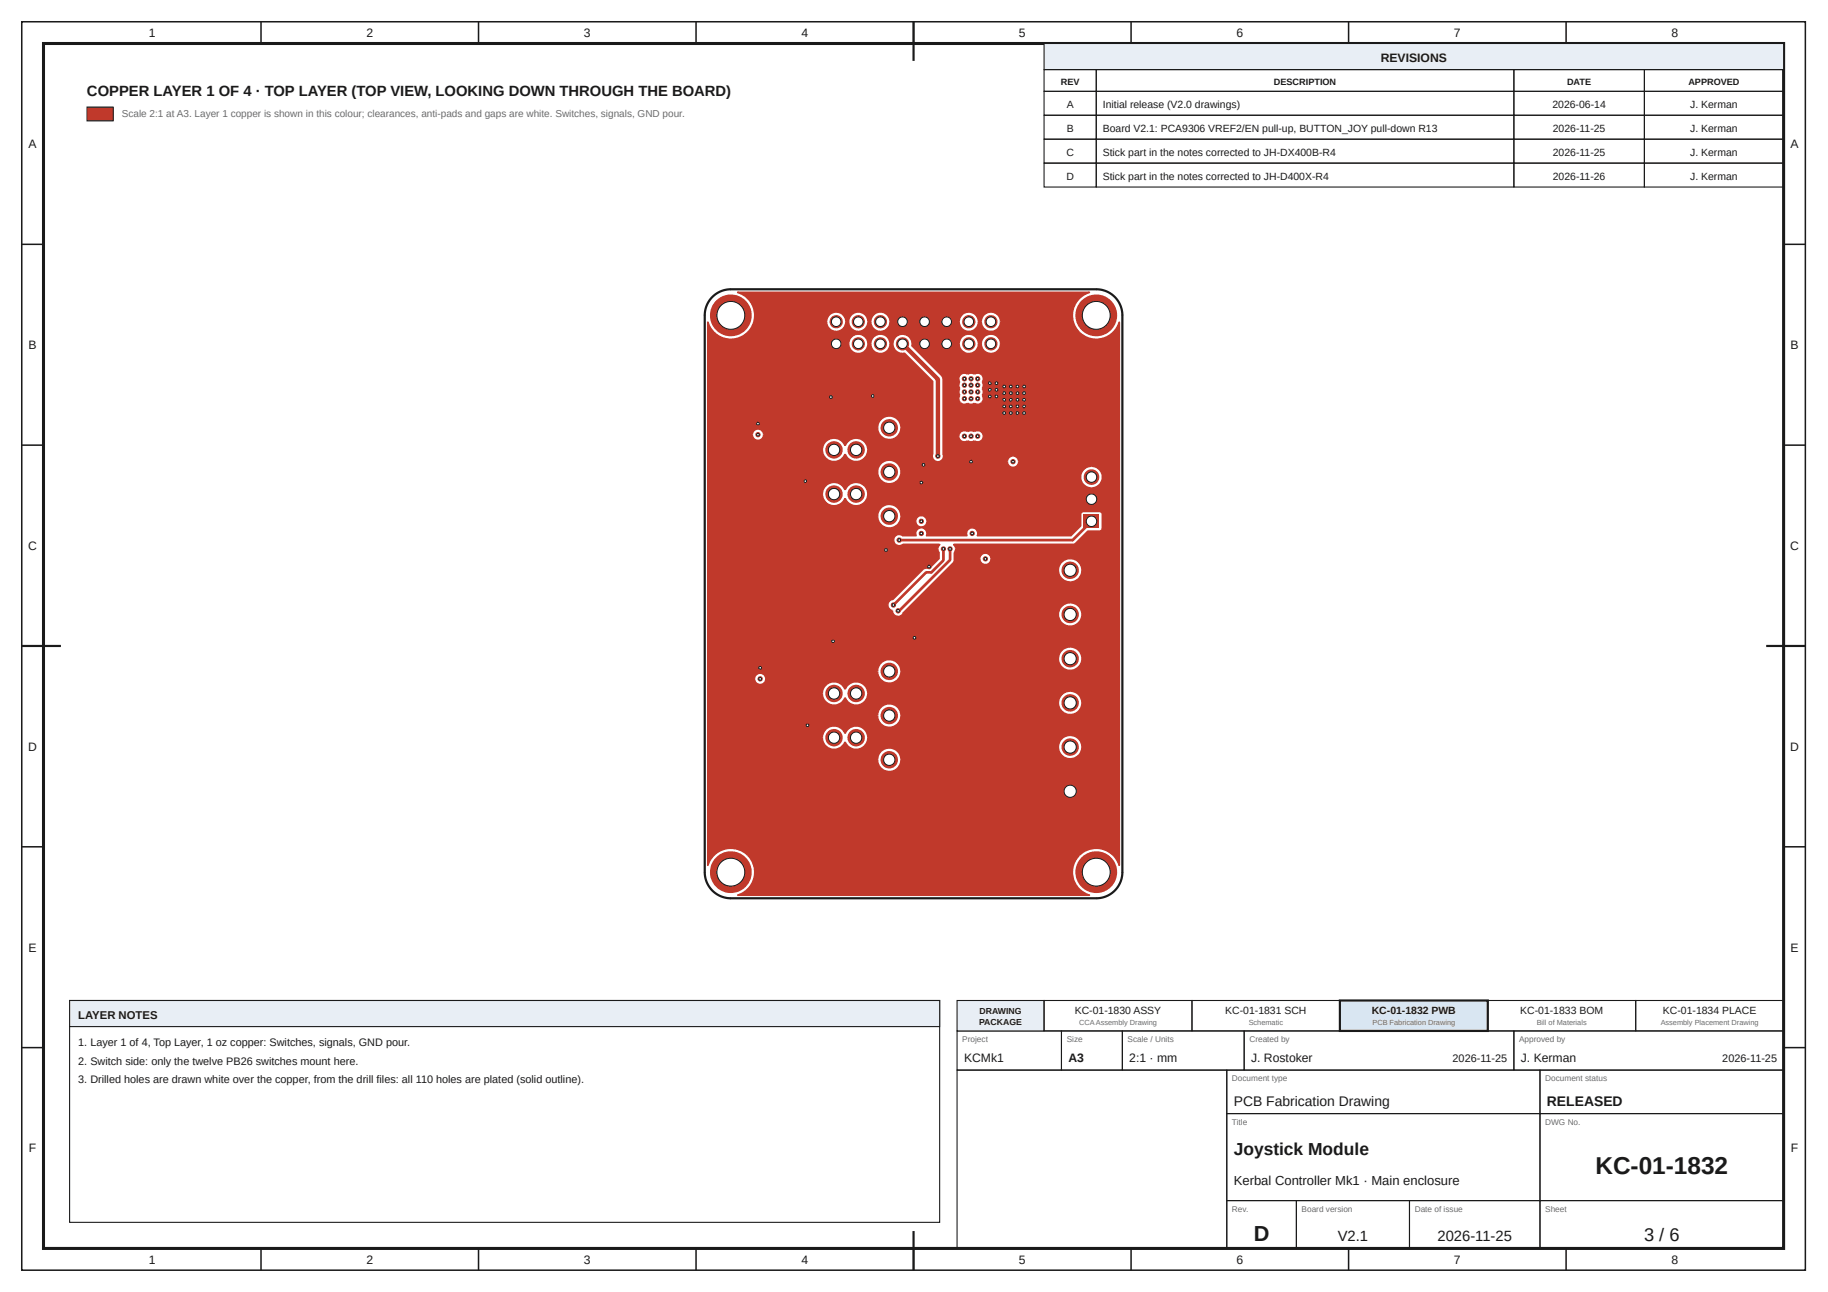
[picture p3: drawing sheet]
<svg xmlns="http://www.w3.org/2000/svg" width="420mm" height="297mm" viewBox="0 0 420 297" stroke-linecap="round" stroke-linejoin="round" font-family="sans-serif">
<g fill="none" stroke="#1a1a1a" stroke-width=".35">
<path d="M5 5h410v287h-410zM60 5v5M110 5v5M160 5v5M210 5v5M260 5v5M310 5v5M360 5v5M5 56.2h5M410 56.2h5M5 102.3h5M410 102.3h5"/>
<path d="M5 148.5h5M410 148.5h5M5 194.7h5M410 194.7h5M5 240.8h5M410 240.8h5M60 287v5M110 287v5M160 287v5M210 287v5M260 287v5M310 287v5"/>
<path d="M360 287v5"/>
</g>
<path d="M10 10h400v277h-400z" fill="none" stroke="#1a1a1a" stroke-width=".7" stroke-linecap="butt"/>
<path d="M210 5v9M5 148.5h9M406 148.5h9M210 283v9" fill="none" stroke="#1a1a1a" stroke-width=".5"/>
<path d="M240 10h170v6h-170z" fill="#e8eef5"/>
<g fill="none" stroke="#1a1a1a" stroke-width=".25">
<path d="M240 10h170v6h-170zM240 16h12v5h-12zM252 16h96v5h-96zM348 16h30v5h-30zM378 16h32v5h-32zM240 21h12v5.5h-12zM240 26.5h12v5.5h-12zM240 32h12v5.5h-12zM240 37.5h12v5.5h-12zM252 21h96v5.5h-96zM252 26.5h96v5.5h-96zM252 32h96v5.5h-96z"/>
<path d="M252 37.5h96v5.5h-96zM348 21h30v5.5h-30zM348 26.5h30v5.5h-30zM348 32h30v5.5h-30zM348 37.5h30v5.5h-30zM378 21h32v5.5h-32zM378 26.5h32v5.5h-32zM378 32h32v5.5h-32zM378 37.5h32v5.5h-32zM220 237h24v9h-24zM244 237h14v9h-14zM258 237h28v9h-28z"/>
<path d="M286 237h62v9h-62zM348 237h62v9h-62zM220 246h62v41h-62zM282 246h72v10h-72zM282 256h72v20h-72zM354 246h56v10h-56zM354 256h56v20h-56zM282 276h16v11h-16zM298 276h26v11h-26zM324 276h30v11h-30zM354 276h56v11h-56z"/>
</g>
<path d="M220 230h20v7h-20z" fill="#e8eef5"/>
<path d="M220 230h20v7h-20zM240 230h34v7h-34zM274 230h34v7h-34z" fill="none" stroke="#1a1a1a" stroke-width=".25"/>
<path d="M308 230h34v7h-34z" fill="#d9e6f2"/>
<path d="M308 230h34v7h-34z" fill="none" stroke="#1a1a1a" stroke-width=".5"/>
<path d="M342 230h34v7h-34zM376 230h34v7h-34z" fill="none" stroke="#1a1a1a" stroke-width=".25"/>
<path d="M20 24.6h6v3.2h-6z" fill="#c0392b"/>
<path d="M20 24.6h6v3.2h-6z" fill="none" stroke="#1a1a1a" stroke-width=".23"/>
<path d="M162.7 74.1a5.5 5.5 0 0 0 5.4 3.9 5.5 5.5 0 0 0 5.2-4h16.7v.4a2.24 2.24 0 0 0 2.4 1.8 2.24 2.24 0 0 0 2.1-2.2h.6v.4a2.24 2.24 0 0 0 2.4 1.8 2.24 2.24 0 0 0 2-2.2h.6l.1 .4a2.24 2.24 0 0 0 2.4 1.8 2.24 2.24 0 0 0 2-2.2h15.9v.4a2.24 2.24 0 0 0 2.4 1.8 2.24 2.24 0 0 0 2-2.2h.6l.1 .4a2.24 2.24 0 0 0 3.5 1.3 2.24 2.24 0 0 0-.3-3.7 2.24 2.24 0 0 0-3.3 2h-.6v-.5a2.24 2.24 0 0 0-2.4-1.8 2.24 2.24 0 0 0-2 2.3h-15.9v-.5a2.24 2.24 0 0 0-2.4-1.8 2.24 2.24 0 0 0-2.1 2.3h-.6v-.5a2.24 2.24 0 0 0-2.4-1.8 2.24 2.24 0 0 0-2 2.3h-.6l-.1-.5a2.24 2.24 0 0 0-2.4-1.8 2.24 2.24 0 0 0-2 2.3h-16.7l.1-.3a5.5 5.5 0 0 0-3.8-6.5h80.8l-.6 .2a5.5 5.5 0 0 0-1.5 9.2 5.5 5.5 0 0 0 9-2.5v124.8l-.2-.6a5.5 5.5 0 0 0-9.2-1.5 5.5 5.5 0 0 0 2.5 9h-80.8l.6-.2a5.5 5.5 0 0 0 1.5-9.2 5.5 5.5 0 0 0-9 2.5v-24.2h39a2.72 2.72 0 0 0 3.9 2.4 2.72 2.72 0 0 0 .4-4.6 2.72 2.72 0 0 0-4.3 1.7v.5h-39v-5.1h26.3a2.72 2.72 0 0 0 2.2 2.7 2.72 2.72 0 0 0 3.1-1.8 2.71 2.71 0 0 0 4.4 1h44.6v.5a2.72 2.72 0 0 0 4.1 2.1 2.72 2.72 0 0 0 0-4.7 2.72 2.72 0 0 0-4.1 2.1h-44.6l.3-.3a2.72 2.72 0 0 0-.9-4 2.72 2.72 0 0 0-3.8 1.4 2.72 2.72 0 0 0-3.1-1.7 2.72 2.72 0 0 0-2.2 2.7h-26.3v-5.1h39v.4a2.72 2.72 0 0 0 4.3 1.8 2.72 2.72 0 0 0-.4-4.6 2.72 2.72 0 0 0-3.9 2.4h-39v-5.1h26.3v.5a2.72 2.72 0 0 0 2.4 2.2 2.72 2.72 0 0 0 2.9-1.7 2.71 2.71 0 0 0 4.4 1h44.6v.4a2.72 2.72 0 0 0 4.1 2.1 2.72 2.72 0 0 0 0-4.6 2.72 2.72 0 0 0-4.1 2.1h-44.6l.3-.3a2.72 2.72 0 0 0-.9-4.1 2.72 2.72 0 0 0-3.8 1.5 2.72 2.72 0 0 0-3.1-1.8 2.72 2.72 0 0 0-2.2 2.7h-26.3v-3.3h10.7l.1 .3a1.33 1.33 0 0 0 2.1 .7 1.33 1.33 0 0 0-.3-2.2 1.33 1.33 0 0 0-1.9 1.2h-10.7v-1.8h39v.5a2.72 2.72 0 0 0 4.3 1.7 2.72 2.72 0 0 0-.4-4.6 2.72 2.72 0 0 0-3.9 2.4h-39v-3.1h80.6v.4a2.72 2.72 0 0 0 4.1 2.1 2.72 2.72 0 0 0 0-4.6 2.72 2.72 0 0 0-4.1 2.1h-80.6v-12.2h41.3l.3 .9 .8 .5 .1 .3a1.32 1.32 0 0 0 1.1 1 1.32 1.32 0 0 0 1.3-.7h35.7v.5a2.72 2.72 0 0 0 4.1 2.1 2.72 2.72 0 0 0 0-4.7 2.72 2.72 0 0 0-4.1 2.1h-35.7l10.1-10.1h25.6a2.72 2.72 0 0 0 3.7 2.7 2.72 2.72 0 0 0 .8-4.5 2.72 2.72 0 0 0-4.4 1.3l-.1 .5h-25.6l1.6-1.7 .1-.7h5.8a1.33 1.33 0 0 0 1.9 1.2 1.33 1.33 0 0 0 .3-2.3 1.33 1.33 0 0 0-2.2 .8v.3h-5.8v-1.5l.3-.9-.5-.9 27.6-.1 .5-.2 2.8-2.8h2.6l.6-.3 .1-.4v-3.4l-.3-.3-.4-.2h-3.6l-.4 .2-.3 .6v2.6l-2.2 2.2h-21.5l.1-.3a1.33 1.33 0 0 0-1.5-1.5 1.33 1.33 0 0 0-1.1 1.8h-9.2l.1-.3a1.33 1.33 0 0 0-1.5-1.5 1.33 1.33 0 0 0-1 1.8h-3.1l-.2-.1a1.33 1.33 0 0 0-1.9 1.3 1.33 1.33 0 0 0 2.1 .9h8.5l-.5 .9 .3 .9v1.4l-2.1 2.2h-1.1l-.4 .3-7 6.9-.8 .4-.4 .8h-41.3v-20.3h39v.4a2.71 2.71 0 0 0 2.3 2.2 2.71 2.71 0 0 0 2.9-1.5h3.6v.4a1.33 1.33 0 0 0 2.1 .7 1.33 1.33 0 0 0-.2-2.3 1.33 1.33 0 0 0-1.9 1.2h-3.6l.1-.3a2.72 2.72 0 0 0-2.1-3.5 2.72 2.72 0 0 0-3.2 2.7h-39v-5.1h26.3v.4a2.72 2.72 0 0 0 2.4 2.3 2.72 2.72 0 0 0 2.9-1.8 2.72 2.72 0 0 0 4.1 1.3 2.72 2.72 0 0 0 0-4.4 2.72 2.72 0 0 0-4.1 1.2 2.72 2.72 0 0 0-3.1-1.7 2.72 2.72 0 0 0-2.2 2.7h-26.3v-5.1h39v.4a2.71 2.71 0 0 0 2.3 2.3 2.71 2.71 0 0 0 2.9-1.5h41.5v.4a2.52 2.52 0 0 0 4 1.6 2.52 2.52 0 0 0-.4-4.3 2.52 2.52 0 0 0-3.6 2.3h-41.5l.1-.3a2.72 2.72 0 0 0-2.1-3.6 2.72 2.72 0 0 0-3.2 2.7h-39v-5.1h26.3v.5a2.72 2.72 0 0 0 2.4 2.2 2.72 2.72 0 0 0 2.9-1.7 2.72 2.72 0 0 0 4.1 1.2 2.72 2.72 0 0 0 0-4.4 2.72 2.72 0 0 0-4.1 1.3 2.72 2.72 0 0 0-3.1-1.8 2.72 2.72 0 0 0-2.2 2.7h-26.3v-3.5h10.2v.3a1.33 1.33 0 0 0 2.2 .8 1.33 1.33 0 0 0-.3-2.3 1.33 1.33 0 0 0-1.9 1.2h-10.2v-1.6h39v.5a2.72 2.72 0 0 0 4.3 1.7 2.72 2.72 0 0 0-.4-4.6 2.72 2.72 0 0 0-3.9 2.4h-39v-19.3h32.4v.5a2.24 2.24 0 0 0 2.4 1.8 2.24 2.24 0 0 0 2-2.3h.6l.1 .5a2.24 2.24 0 0 0 2.4 1.8 2.24 2.24 0 0 0 2-2.4h.6v.4a2.24 2.24 0 0 0 2.7 1.9l6.5 6.5v16.6a1.32 1.32 0 0 0 .2 1.4 1.32 1.32 0 0 0 1.4 .4h15.5l.1 .3a1.33 1.33 0 0 0 2.1 .8 1.33 1.33 0 0 0-.3-2.3 1.33 1.33 0 0 0-1.9 1.2h-15.5l.7-.5 .2-.6-.1-4.7h3.6a1.33 1.33 0 0 0 2.1 1.1l.6 .2 .9-.2 .3 .1a1.33 1.33 0 0 0 1.8-1.4 1.33 1.33 0 0 0-2.1-.9l-.6-.2-.9 .2-.3-.2a1.33 1.33 0 0 0-1.8 1.3h-3.6v-10.2h3.6v.3a.74 .74 0 0 1 0 1 1.33 1.33 0 0 0 .6 1.4 1.33 1.33 0 0 0 1.5-.1l.6 .3 .9-.3 .2 .2a1.33 1.33 0 0 0 1.6-.4 1.33 1.33 0 0 0 0-1.6l.2-1.1a.77 .77 0 0 1 .1-1.1l-.3-.9 .2-.3a1.33 1.33 0 0 0-.5-1.5 1.33 1.33 0 0 0-1.5 0l-.6-.2-.9 .2-.3-.2a1.33 1.33 0 0 0-1.5 .4 1.33 1.33 0 0 0-.1 1.6l-.2 .6 .2 .9-.2 .8h-3.6v-2.9l-.2-.7-6.9-7v-.5h10.8a2.24 2.24 0 0 0 2.2 2.3 2.24 2.24 0 0 0 2.2-2.3h.6l.1 .5a2.24 2.24 0 0 0 3.5 1.3 2.24 2.24 0 0 0-.3-3.8 2.24 2.24 0 0 0-3.3 2h-.6v-.4a2.24 2.24 0 0 0-2.4-1.8 2.24 2.24 0 0 0-2 2.2h-10.8v-.3a2.24 2.24 0 0 0-2.4-1.9 2.24 2.24 0 0 0-2.1 2.1h-.6v-.3a2.24 2.24 0 0 0-2.4-1.8 2.24 2.24 0 0 0-2.1 2.2h-.6v-.4a2.24 2.24 0 0 0-2.4-1.8 2.24 2.24 0 0 0-2 2.2h-32.4z" fill="#c0392b"/>
<g fill="none" stroke="#c0392b" stroke-width=".41">
<path d="M162.7 74.1a5.5 5.5 0 0 0 9.2 2.3 5.5 5.5 0 0 0-2.3-9.2h80.8a5.5 5.5 0 0 0-2.3 9.2 5.5 5.5 0 0 0 9.2-2.3v124.8a5.5 5.5 0 0 0-9.2-2.3 5.5 5.5 0 0 0 2.3 9.2h-80.8a5.5 5.5 0 0 0 2.3-9.2 5.5 5.5 0 0 0-9.2 2.3zM205.9 77.5a2.24 2.24 0 0 1 2.6-.4 2.24 2.24 0 0 1 1.2 2.4l6.8 6.8 .3 .6v17.4a1.33 1.33 0 0 1-1.2 1.9 1.33 1.33 0 0 1-1.2-1.9v-16.6l-6.5-6.5a2.24 2.24 0 0 1-2.4-1.1 2.24 2.24 0 0 1 .4-2.6zM220.7 99.4a1.33 1.33 0 0 1 1.8-.2 1.33 1.33 0 0 1 1.5 0 1.33 1.33 0 0 1 2.1 1.1 1.33 1.33 0 0 1-2.1 1.1 1.33 1.33 0 0 1-1.5 0 1.33 1.33 0 0 1-1.8-.2 1.33 1.33 0 0 1 0-1.8zM220.8 86.1l.8-.3 .9 .2a1.33 1.33 0 0 1 1.5 0 1.33 1.33 0 0 1 1.7 .1 1.33 1.33 0 0 1 .1 1.7 1.33 1.33 0 0 1 0 1.5 1.33 1.33 0 0 1 0 1.6 1.33 1.33 0 0 1-.1 1.7 1.33 1.33 0 0 1-1.7 .1 1.33 1.33 0 0 1-1.5 0 1.33 1.33 0 0 1-1.8-.1 1.33 1.33 0 0 1-.1-1.7 1.33 1.33 0 0 1 0-1.6 1.33 1.33 0 0 1 0-1.5l-.2-.9zM189.8 111.6a2.72 2.72 0 0 1 4.5 1 2.72 2.72 0 0 1 4.1-1.2 2.72 2.72 0 0 1 0 4.4 2.72 2.72 0 0 1-4.1-1.3 2.72 2.72 0 0 1-4.1 1.3 2.72 2.72 0 0 1-.4-4.2zM189.8 101.5a2.72 2.72 0 0 1 4.5 1 2.72 2.72 0 0 1 4.1-1.3 2.72 2.72 0 0 1 0 4.4 2.72 2.72 0 0 1-4.1-1.2 2.72 2.72 0 0 1-4.1 1.3 2.72 2.72 0 0 1-.4-4.2zM205.7 123.2a1.33 1.33 0 0 1 1.8-.1h3.1a1.33 1.33 0 0 1 1.2-1.8 1.33 1.33 0 0 1 1.2 1.8h9.2a1.33 1.33 0 0 1 1.3-1.8 1.33 1.33 0 0 1 1.2 1.8h21.5l2.2-2.2v-2.6a.72 .72 0 0 1 .7-.8h3.6a.72 .72 0 0 1 .7 .8v3.1a.72 .72 0 0 1-.7 .7h-2.6l-2.8 2.8-.7 .3h-27.4a1.33 1.33 0 0 1 .2 1.8v1.7l-.3 .8-11.4 11.4a1.33 1.33 0 0 1-1.5 .8 1.33 1.33 0 0 1-1.1-1.3 1.33 1.33 0 0 1-1.1-1.4 1.33 1.33 0 0 1 1.2-1.2l7-6.9a1.63 1.63 0 0 1 1.5-.3l2.1-2.2v-1.4a1.33 1.33 0 0 1 .2-1.8h-8.5a1.33 1.33 0 0 1-1.8-.1 1.33 1.33 0 0 1 0-1.9zM189.8 157.5a2.72 2.72 0 0 1 4.5 1 2.72 2.72 0 0 1 4.1-1.3 2.72 2.72 0 0 1 0 4.4 2.72 2.72 0 0 1-4.1-1.2 2.72 2.72 0 0 1-4.1 1.3 2.72 2.72 0 0 1-.4-4.2zM189.8 167.6a2.72 2.72 0 0 1 4.5 1 2.72 2.72 0 0 1 4.1-1.2 2.72 2.72 0 0 1 0 4.4 2.72 2.72 0 0 1-4.1-1.3 2.72 2.72 0 0 1-4.1 1.3 2.72 2.72 0 0 1-.4-4.2z"/>
<circle cx="192.2" cy="74" r="2.25"/>
<circle cx="197.3" cy="79" r="2.25"/>
<circle cx="197.3" cy="74" r="2.25"/>
<circle cx="202.4" cy="74" r="2.25"/>
<circle cx="202.4" cy="79" r="2.25"/>
<circle cx="222.7" cy="74" r="2.25"/>
<circle cx="222.7" cy="79" r="2.25"/>
<circle cx="227.8" cy="74" r="2.25"/>
<circle cx="227.8" cy="79" r="2.25"/>
<circle cx="174.2" cy="99.9" r="1.33"/>
<circle cx="204.4" cy="98.3" r="2.73"/>
<circle cx="204.4" cy="118.7" r="2.73"/>
<circle cx="204.4" cy="108.5" r="2.73"/>
<circle cx="211.8" cy="119.8" r="1.33"/>
<circle cx="232.9" cy="106.1" r="1.33"/>
<circle cx="250.9" cy="109.7" r="2.53"/>
<circle cx="226.5" cy="128.5" r="1.33"/>
<circle cx="246" cy="131.1" r="2.73"/>
<circle cx="174.7" cy="156.1" r="1.33"/>
<circle cx="204.4" cy="154.3" r="2.73"/>
<circle cx="246" cy="141.2" r="2.73"/>
<circle cx="246" cy="151.4" r="2.73"/>
<circle cx="204.4" cy="174.7" r="2.73"/>
<circle cx="204.4" cy="164.5" r="2.73"/>
<circle cx="246" cy="171.7" r="2.73"/>
<circle cx="246" cy="161.6" r="2.73"/>
</g>
<g fill="#c0392b">
<path d="M249.1 118.3h3.6v3.1h-3.6z"/>
<circle cx="168" cy="72.5" r="4.8"/>
<circle cx="252" cy="72.5" r="4.8"/>
<circle cx="252" cy="200.5" r="4.8"/>
<circle cx="168" cy="200.5" r="4.8"/>
<circle cx="246" cy="151.4" r="2"/>
<circle cx="246" cy="161.6" r="2"/>
<circle cx="246" cy="171.7" r="2"/>
<circle cx="246" cy="181.9" r="2"/>
<circle cx="246" cy="141.3" r="2"/>
<circle cx="246" cy="131.1" r="2"/>
<circle cx="204.4" cy="118.7" r="2"/>
<circle cx="204.4" cy="108.5" r="2"/>
<circle cx="204.4" cy="98.3" r="2"/>
<circle cx="196.8" cy="103.4" r="2"/>
<circle cx="196.8" cy="113.6" r="2"/>
<circle cx="191.7" cy="103.4" r="2"/>
<circle cx="191.7" cy="113.6" r="2"/>
<circle cx="204.4" cy="174.7" r="2"/>
<circle cx="204.4" cy="164.5" r="2"/>
<circle cx="204.4" cy="154.3" r="2"/>
<circle cx="196.8" cy="159.4" r="2"/>
<circle cx="196.8" cy="169.6" r="2"/>
<circle cx="191.7" cy="159.4" r="2"/>
<circle cx="191.7" cy="169.6" r="2"/>
<circle cx="250.9" cy="109.7" r="1.8"/>
<circle cx="250.9" cy="114.8" r="1.8"/>
<circle cx="227.8" cy="79" r="1.52"/>
<circle cx="227.8" cy="74" r="1.52"/>
<circle cx="222.7" cy="79" r="1.52"/>
<circle cx="222.7" cy="74" r="1.52"/>
<circle cx="217.6" cy="79" r="1.52"/>
<circle cx="217.6" cy="74" r="1.52"/>
<circle cx="212.5" cy="79" r="1.52"/>
<circle cx="212.5" cy="74" r="1.52"/>
<circle cx="207.5" cy="79" r="1.52"/>
<circle cx="207.5" cy="74" r="1.52"/>
<circle cx="202.4" cy="79" r="1.52"/>
<circle cx="202.4" cy="74" r="1.52"/>
<circle cx="197.3" cy="79" r="1.52"/>
<circle cx="197.3" cy="74" r="1.52"/>
<circle cx="192.2" cy="79" r="1.52"/>
<circle cx="192.2" cy="74" r="1.52"/>
<circle cx="224.7" cy="91.6" r=".61"/>
<circle cx="223.2" cy="91.6" r=".61"/>
<circle cx="232.9" cy="106.1" r=".61"/>
<circle cx="223.2" cy="106.1" r=".61"/>
<circle cx="224.7" cy="100.3" r=".61"/>
<circle cx="223.2" cy="100.3" r=".61"/>
<circle cx="221.7" cy="100.3" r=".61"/>
<circle cx="221.7" cy="91.6" r=".61"/>
<circle cx="224.7" cy="90.1" r=".61"/>
<circle cx="223.2" cy="90.1" r=".61"/>
<circle cx="221.7" cy="90.1" r=".61"/>
<circle cx="224.7" cy="88.6" r=".61"/>
<circle cx="223.2" cy="88.6" r=".61"/>
<circle cx="221.7" cy="88.6" r=".61"/>
<circle cx="224.7" cy="87.1" r=".61"/>
<circle cx="223.2" cy="87.1" r=".61"/>
<circle cx="221.7" cy="87.1" r=".61"/>
<circle cx="233.9" cy="94.9" r=".61"/>
<circle cx="232.4" cy="94.9" r=".61"/>
<circle cx="230.8" cy="94.9" r=".61"/>
<circle cx="235.4" cy="94.9" r=".61"/>
<circle cx="235.4" cy="93.4" r=".61"/>
<circle cx="233.9" cy="93.4" r=".61"/>
<circle cx="232.4" cy="93.4" r=".61"/>
<circle cx="230.8" cy="93.4" r=".61"/>
<circle cx="235.4" cy="91.9" r=".61"/>
<circle cx="233.9" cy="91.9" r=".61"/>
<circle cx="232.4" cy="91.9" r=".61"/>
<circle cx="230.8" cy="91.9" r=".61"/>
<circle cx="235.4" cy="90.4" r=".61"/>
<circle cx="233.9" cy="90.4" r=".61"/>
<circle cx="232.4" cy="90.4" r=".61"/>
<circle cx="230.8" cy="90.4" r=".61"/>
<circle cx="235.4" cy="88.9" r=".61"/>
<circle cx="233.9" cy="88.9" r=".61"/>
<circle cx="232.4" cy="88.9" r=".61"/>
<circle cx="230.8" cy="88.9" r=".61"/>
<circle cx="229.1" cy="91.1" r=".61"/>
<circle cx="229.1" cy="89.6" r=".61"/>
<circle cx="229.1" cy="88.1" r=".61"/>
<circle cx="227.5" cy="88.1" r=".61"/>
<circle cx="227.5" cy="89.6" r=".61"/>
<circle cx="227.5" cy="91.1" r=".61"/>
<circle cx="174.7" cy="156.1" r=".61"/>
<circle cx="174.7" cy="153.5" r=".61"/>
<circle cx="191.5" cy="147.4" r=".61"/>
<circle cx="185.6" cy="166.7" r=".61"/>
<circle cx="174.2" cy="99.9" r=".61"/>
<circle cx="174.2" cy="97.4" r=".61"/>
<circle cx="191" cy="91.3" r=".61"/>
<circle cx="185.1" cy="110.6" r=".61"/>
<circle cx="200.6" cy="91" r=".61"/>
<circle cx="226.5" cy="128.5" r=".61"/>
<circle cx="206.7" cy="124.2" r=".61"/>
<circle cx="213.6" cy="130.3" r=".61"/>
<circle cx="205.4" cy="139.1" r=".61"/>
<circle cx="206.4" cy="140.4" r=".61"/>
<circle cx="203.7" cy="126.4" r=".61"/>
<circle cx="212.3" cy="106.9" r=".61"/>
<circle cx="211.8" cy="110.9" r=".61"/>
<circle cx="223.5" cy="122.6" r=".61"/>
<circle cx="211.8" cy="122.6" r=".61"/>
<circle cx="211.8" cy="119.8" r=".61"/>
<circle cx="216.9" cy="126.2" r=".61"/>
<circle cx="218.4" cy="126.2" r=".61"/>
<circle cx="215.6" cy="104.9" r=".61"/>
<circle cx="210.2" cy="146.6" r=".61"/>
</g>
<path d="M250.9 119.8l-4.3 4.4h-39.9M216.9 126.2v2.6l-2.8 2.8h-1.2l-7.5 7.5M218.4 126.2v2.5l-11.7 11.7h-.3" fill="none" stroke="#c0392b" stroke-width=".61"/>
<path d="M207.5 79l8.1 8.2v17.7" fill="none" stroke="#c0392b" stroke-width="1"/>
<path d="M163.8 68.3a6 6 0 0 1 4.2-1.8h84a6 6 0 0 1 6 6v128a6 6 0 0 1-6 6h-84a6 6 0 0 1-6-6v-128a6 6 0 0 1 1.8-4.2z" fill="none" stroke="#1a1a1a" stroke-width=".51"/>
<circle cx="174.7" cy="156.1" r=".31" fill="#fff"/>
<circle cx="174.7" cy="156.1" r=".31" fill="none" stroke="#1a1a1a" stroke-width=".23"/>
<circle cx="174.7" cy="153.5" r=".31" fill="#fff"/>
<circle cx="174.7" cy="153.5" r=".31" fill="none" stroke="#1a1a1a" stroke-width=".23"/>
<circle cx="191.5" cy="147.4" r=".31" fill="#fff"/>
<circle cx="191.5" cy="147.4" r=".31" fill="none" stroke="#1a1a1a" stroke-width=".23"/>
<circle cx="185.6" cy="166.7" r=".31" fill="#fff"/>
<circle cx="185.6" cy="166.7" r=".31" fill="none" stroke="#1a1a1a" stroke-width=".23"/>
<circle cx="174.2" cy="99.9" r=".31" fill="#fff"/>
<circle cx="174.2" cy="99.9" r=".31" fill="none" stroke="#1a1a1a" stroke-width=".23"/>
<circle cx="174.2" cy="97.4" r=".31" fill="#fff"/>
<circle cx="174.2" cy="97.4" r=".31" fill="none" stroke="#1a1a1a" stroke-width=".23"/>
<circle cx="191" cy="91.3" r=".31" fill="#fff"/>
<circle cx="191" cy="91.3" r=".31" fill="none" stroke="#1a1a1a" stroke-width=".23"/>
<circle cx="185.1" cy="110.6" r=".31" fill="#fff"/>
<circle cx="185.1" cy="110.6" r=".31" fill="none" stroke="#1a1a1a" stroke-width=".23"/>
<circle cx="200.6" cy="91" r=".31" fill="#fff"/>
<circle cx="200.6" cy="91" r=".31" fill="none" stroke="#1a1a1a" stroke-width=".23"/>
<circle cx="206.7" cy="124.2" r=".31" fill="#fff"/>
<circle cx="206.7" cy="124.2" r=".31" fill="none" stroke="#1a1a1a" stroke-width=".23"/>
<circle cx="205.4" cy="139.1" r=".31" fill="#fff"/>
<circle cx="205.4" cy="139.1" r=".31" fill="none" stroke="#1a1a1a" stroke-width=".23"/>
<circle cx="206.4" cy="140.4" r=".31" fill="#fff"/>
<circle cx="206.4" cy="140.4" r=".31" fill="none" stroke="#1a1a1a" stroke-width=".23"/>
<circle cx="203.7" cy="126.4" r=".31" fill="#fff"/>
<circle cx="203.7" cy="126.4" r=".31" fill="none" stroke="#1a1a1a" stroke-width=".23"/>
<circle cx="216.9" cy="126.2" r=".31" fill="#fff"/>
<circle cx="216.9" cy="126.2" r=".31" fill="none" stroke="#1a1a1a" stroke-width=".23"/>
<circle cx="218.4" cy="126.2" r=".31" fill="#fff"/>
<circle cx="218.4" cy="126.2" r=".31" fill="none" stroke="#1a1a1a" stroke-width=".23"/>
<circle cx="215.6" cy="104.9" r=".31" fill="#fff"/>
<circle cx="215.6" cy="104.9" r=".31" fill="none" stroke="#1a1a1a" stroke-width=".23"/>
<circle cx="210.2" cy="146.6" r=".31" fill="#fff"/>
<circle cx="210.2" cy="146.6" r=".31" fill="none" stroke="#1a1a1a" stroke-width=".23"/>
<circle cx="224.7" cy="91.6" r=".31" fill="#fff"/>
<circle cx="224.7" cy="91.6" r=".31" fill="none" stroke="#1a1a1a" stroke-width=".23"/>
<circle cx="223.2" cy="91.6" r=".31" fill="#fff"/>
<circle cx="223.2" cy="91.6" r=".31" fill="none" stroke="#1a1a1a" stroke-width=".23"/>
<circle cx="232.9" cy="106.1" r=".31" fill="#fff"/>
<circle cx="232.9" cy="106.1" r=".31" fill="none" stroke="#1a1a1a" stroke-width=".23"/>
<circle cx="223.2" cy="106.1" r=".31" fill="#fff"/>
<circle cx="223.2" cy="106.1" r=".31" fill="none" stroke="#1a1a1a" stroke-width=".23"/>
<circle cx="224.7" cy="100.3" r=".31" fill="#fff"/>
<circle cx="224.7" cy="100.3" r=".31" fill="none" stroke="#1a1a1a" stroke-width=".23"/>
<circle cx="223.2" cy="100.3" r=".31" fill="#fff"/>
<circle cx="223.2" cy="100.3" r=".31" fill="none" stroke="#1a1a1a" stroke-width=".23"/>
<circle cx="221.7" cy="100.3" r=".31" fill="#fff"/>
<circle cx="221.7" cy="100.3" r=".31" fill="none" stroke="#1a1a1a" stroke-width=".23"/>
<circle cx="221.7" cy="91.6" r=".31" fill="#fff"/>
<circle cx="221.7" cy="91.6" r=".31" fill="none" stroke="#1a1a1a" stroke-width=".23"/>
<circle cx="224.7" cy="90.1" r=".31" fill="#fff"/>
<circle cx="224.7" cy="90.1" r=".31" fill="none" stroke="#1a1a1a" stroke-width=".23"/>
<circle cx="223.2" cy="90.1" r=".31" fill="#fff"/>
<circle cx="223.2" cy="90.1" r=".31" fill="none" stroke="#1a1a1a" stroke-width=".23"/>
<circle cx="221.7" cy="90.1" r=".31" fill="#fff"/>
<circle cx="221.7" cy="90.1" r=".31" fill="none" stroke="#1a1a1a" stroke-width=".23"/>
<circle cx="224.7" cy="88.6" r=".31" fill="#fff"/>
<circle cx="224.7" cy="88.6" r=".31" fill="none" stroke="#1a1a1a" stroke-width=".23"/>
<circle cx="223.2" cy="88.6" r=".31" fill="#fff"/>
<circle cx="223.2" cy="88.6" r=".31" fill="none" stroke="#1a1a1a" stroke-width=".23"/>
<circle cx="221.7" cy="88.6" r=".31" fill="#fff"/>
<circle cx="221.7" cy="88.6" r=".31" fill="none" stroke="#1a1a1a" stroke-width=".23"/>
<circle cx="224.7" cy="87.1" r=".31" fill="#fff"/>
<circle cx="224.7" cy="87.1" r=".31" fill="none" stroke="#1a1a1a" stroke-width=".23"/>
<circle cx="223.2" cy="87.1" r=".31" fill="#fff"/>
<circle cx="223.2" cy="87.1" r=".31" fill="none" stroke="#1a1a1a" stroke-width=".23"/>
<circle cx="221.7" cy="87.1" r=".31" fill="#fff"/>
<circle cx="221.7" cy="87.1" r=".31" fill="none" stroke="#1a1a1a" stroke-width=".23"/>
<circle cx="233.9" cy="94.9" r=".31" fill="#fff"/>
<circle cx="233.9" cy="94.9" r=".31" fill="none" stroke="#1a1a1a" stroke-width=".23"/>
<circle cx="232.4" cy="94.9" r=".31" fill="#fff"/>
<circle cx="232.4" cy="94.9" r=".31" fill="none" stroke="#1a1a1a" stroke-width=".23"/>
<circle cx="230.8" cy="94.9" r=".31" fill="#fff"/>
<circle cx="230.8" cy="94.9" r=".31" fill="none" stroke="#1a1a1a" stroke-width=".23"/>
<circle cx="235.4" cy="94.9" r=".31" fill="#fff"/>
<circle cx="235.4" cy="94.9" r=".31" fill="none" stroke="#1a1a1a" stroke-width=".23"/>
<circle cx="235.4" cy="93.4" r=".31" fill="#fff"/>
<circle cx="235.4" cy="93.4" r=".31" fill="none" stroke="#1a1a1a" stroke-width=".23"/>
<circle cx="233.9" cy="93.4" r=".31" fill="#fff"/>
<circle cx="233.9" cy="93.4" r=".31" fill="none" stroke="#1a1a1a" stroke-width=".23"/>
<circle cx="232.4" cy="93.4" r=".31" fill="#fff"/>
<circle cx="232.4" cy="93.4" r=".31" fill="none" stroke="#1a1a1a" stroke-width=".23"/>
<circle cx="230.8" cy="93.4" r=".31" fill="#fff"/>
<circle cx="230.8" cy="93.4" r=".31" fill="none" stroke="#1a1a1a" stroke-width=".23"/>
<circle cx="235.4" cy="91.9" r=".31" fill="#fff"/>
<circle cx="235.4" cy="91.9" r=".31" fill="none" stroke="#1a1a1a" stroke-width=".23"/>
<circle cx="233.9" cy="91.9" r=".31" fill="#fff"/>
<circle cx="233.9" cy="91.9" r=".31" fill="none" stroke="#1a1a1a" stroke-width=".23"/>
<circle cx="232.4" cy="91.9" r=".31" fill="#fff"/>
<circle cx="232.4" cy="91.9" r=".31" fill="none" stroke="#1a1a1a" stroke-width=".23"/>
<circle cx="230.8" cy="91.9" r=".31" fill="#fff"/>
<circle cx="230.8" cy="91.9" r=".31" fill="none" stroke="#1a1a1a" stroke-width=".23"/>
<circle cx="235.4" cy="90.4" r=".31" fill="#fff"/>
<circle cx="235.4" cy="90.4" r=".31" fill="none" stroke="#1a1a1a" stroke-width=".23"/>
<circle cx="233.9" cy="90.4" r=".31" fill="#fff"/>
<circle cx="233.9" cy="90.4" r=".31" fill="none" stroke="#1a1a1a" stroke-width=".23"/>
<circle cx="232.4" cy="90.4" r=".31" fill="#fff"/>
<circle cx="232.4" cy="90.4" r=".31" fill="none" stroke="#1a1a1a" stroke-width=".23"/>
<circle cx="230.8" cy="90.4" r=".31" fill="#fff"/>
<circle cx="230.8" cy="90.4" r=".31" fill="none" stroke="#1a1a1a" stroke-width=".23"/>
<circle cx="235.4" cy="88.9" r=".31" fill="#fff"/>
<circle cx="235.4" cy="88.9" r=".31" fill="none" stroke="#1a1a1a" stroke-width=".23"/>
<circle cx="233.9" cy="88.9" r=".31" fill="#fff"/>
<circle cx="233.9" cy="88.9" r=".31" fill="none" stroke="#1a1a1a" stroke-width=".23"/>
<circle cx="232.4" cy="88.9" r=".31" fill="#fff"/>
<circle cx="232.4" cy="88.9" r=".31" fill="none" stroke="#1a1a1a" stroke-width=".23"/>
<circle cx="230.8" cy="88.9" r=".31" fill="#fff"/>
<circle cx="230.8" cy="88.9" r=".31" fill="none" stroke="#1a1a1a" stroke-width=".23"/>
<circle cx="229.1" cy="91.1" r=".31" fill="#fff"/>
<circle cx="229.1" cy="91.1" r=".31" fill="none" stroke="#1a1a1a" stroke-width=".23"/>
<circle cx="229.1" cy="89.6" r=".31" fill="#fff"/>
<circle cx="229.1" cy="89.6" r=".31" fill="none" stroke="#1a1a1a" stroke-width=".23"/>
<circle cx="229.1" cy="88.1" r=".31" fill="#fff"/>
<circle cx="229.1" cy="88.1" r=".31" fill="none" stroke="#1a1a1a" stroke-width=".23"/>
<circle cx="227.5" cy="88.1" r=".31" fill="#fff"/>
<circle cx="227.5" cy="88.1" r=".31" fill="none" stroke="#1a1a1a" stroke-width=".23"/>
<circle cx="227.5" cy="89.6" r=".31" fill="#fff"/>
<circle cx="227.5" cy="89.6" r=".31" fill="none" stroke="#1a1a1a" stroke-width=".23"/>
<circle cx="227.5" cy="91.1" r=".31" fill="#fff"/>
<circle cx="227.5" cy="91.1" r=".31" fill="none" stroke="#1a1a1a" stroke-width=".23"/>
<circle cx="226.5" cy="128.5" r=".31" fill="#fff"/>
<circle cx="226.5" cy="128.5" r=".31" fill="none" stroke="#1a1a1a" stroke-width=".23"/>
<circle cx="213.6" cy="130.3" r=".31" fill="#fff"/>
<circle cx="213.6" cy="130.3" r=".31" fill="none" stroke="#1a1a1a" stroke-width=".23"/>
<circle cx="212.3" cy="106.9" r=".31" fill="#fff"/>
<circle cx="212.3" cy="106.9" r=".31" fill="none" stroke="#1a1a1a" stroke-width=".23"/>
<circle cx="211.8" cy="111" r=".31" fill="#fff"/>
<circle cx="211.8" cy="111" r=".31" fill="none" stroke="#1a1a1a" stroke-width=".23"/>
<circle cx="223.5" cy="122.6" r=".31" fill="#fff"/>
<circle cx="223.5" cy="122.6" r=".31" fill="none" stroke="#1a1a1a" stroke-width=".23"/>
<circle cx="211.8" cy="122.6" r=".31" fill="#fff"/>
<circle cx="211.8" cy="122.6" r=".31" fill="none" stroke="#1a1a1a" stroke-width=".23"/>
<circle cx="211.8" cy="119.8" r=".31" fill="#fff"/>
<circle cx="211.8" cy="119.8" r=".31" fill="none" stroke="#1a1a1a" stroke-width=".23"/>
<circle cx="227.8" cy="79" r="1.1" fill="#fff"/>
<circle cx="227.8" cy="79" r="1.1" fill="none" stroke="#1a1a1a" stroke-width=".23"/>
<circle cx="227.8" cy="74" r="1.1" fill="#fff"/>
<circle cx="227.8" cy="74" r="1.1" fill="none" stroke="#1a1a1a" stroke-width=".23"/>
<circle cx="222.7" cy="79" r="1.1" fill="#fff"/>
<circle cx="222.7" cy="79" r="1.1" fill="none" stroke="#1a1a1a" stroke-width=".23"/>
<circle cx="222.7" cy="74" r="1.1" fill="#fff"/>
<circle cx="222.7" cy="74" r="1.1" fill="none" stroke="#1a1a1a" stroke-width=".23"/>
<circle cx="217.6" cy="79" r="1.1" fill="#fff"/>
<circle cx="217.6" cy="79" r="1.1" fill="none" stroke="#1a1a1a" stroke-width=".23"/>
<circle cx="217.6" cy="74" r="1.1" fill="#fff"/>
<circle cx="217.6" cy="74" r="1.1" fill="none" stroke="#1a1a1a" stroke-width=".23"/>
<circle cx="212.5" cy="79" r="1.1" fill="#fff"/>
<circle cx="212.5" cy="79" r="1.1" fill="none" stroke="#1a1a1a" stroke-width=".23"/>
<circle cx="212.5" cy="74" r="1.1" fill="#fff"/>
<circle cx="212.5" cy="74" r="1.1" fill="none" stroke="#1a1a1a" stroke-width=".23"/>
<circle cx="207.5" cy="79" r="1.1" fill="#fff"/>
<circle cx="207.5" cy="79" r="1.1" fill="none" stroke="#1a1a1a" stroke-width=".23"/>
<circle cx="207.5" cy="74" r="1.1" fill="#fff"/>
<circle cx="207.5" cy="74" r="1.1" fill="none" stroke="#1a1a1a" stroke-width=".23"/>
<circle cx="202.4" cy="79" r="1.1" fill="#fff"/>
<circle cx="202.4" cy="79" r="1.1" fill="none" stroke="#1a1a1a" stroke-width=".23"/>
<circle cx="202.4" cy="74" r="1.1" fill="#fff"/>
<circle cx="202.4" cy="74" r="1.1" fill="none" stroke="#1a1a1a" stroke-width=".23"/>
<circle cx="197.3" cy="79" r="1.1" fill="#fff"/>
<circle cx="197.3" cy="79" r="1.1" fill="none" stroke="#1a1a1a" stroke-width=".23"/>
<circle cx="197.3" cy="74" r="1.1" fill="#fff"/>
<circle cx="197.3" cy="74" r="1.1" fill="none" stroke="#1a1a1a" stroke-width=".23"/>
<circle cx="192.2" cy="79" r="1.1" fill="#fff"/>
<circle cx="192.2" cy="79" r="1.1" fill="none" stroke="#1a1a1a" stroke-width=".23"/>
<circle cx="192.2" cy="74" r="1.1" fill="#fff"/>
<circle cx="192.2" cy="74" r="1.1" fill="none" stroke="#1a1a1a" stroke-width=".23"/>
<circle cx="250.9" cy="109.7" r="1.2" fill="#fff"/>
<circle cx="250.9" cy="109.7" r="1.2" fill="none" stroke="#1a1a1a" stroke-width=".23"/>
<circle cx="250.9" cy="114.8" r="1.2" fill="#fff"/>
<circle cx="250.9" cy="114.8" r="1.2" fill="none" stroke="#1a1a1a" stroke-width=".23"/>
<circle cx="250.9" cy="119.8" r="1.2" fill="#fff"/>
<circle cx="250.9" cy="119.8" r="1.2" fill="none" stroke="#1a1a1a" stroke-width=".23"/>
<circle cx="204.4" cy="118.7" r="1.3" fill="#fff"/>
<circle cx="204.4" cy="118.7" r="1.3" fill="none" stroke="#1a1a1a" stroke-width=".23"/>
<circle cx="204.4" cy="108.5" r="1.3" fill="#fff"/>
<circle cx="204.4" cy="108.5" r="1.3" fill="none" stroke="#1a1a1a" stroke-width=".23"/>
<circle cx="204.4" cy="98.3" r="1.3" fill="#fff"/>
<circle cx="204.4" cy="98.3" r="1.3" fill="none" stroke="#1a1a1a" stroke-width=".23"/>
<circle cx="196.8" cy="103.4" r="1.3" fill="#fff"/>
<circle cx="196.8" cy="103.4" r="1.3" fill="none" stroke="#1a1a1a" stroke-width=".23"/>
<circle cx="196.8" cy="113.6" r="1.3" fill="#fff"/>
<circle cx="196.8" cy="113.6" r="1.3" fill="none" stroke="#1a1a1a" stroke-width=".23"/>
<circle cx="191.7" cy="103.4" r="1.3" fill="#fff"/>
<circle cx="191.7" cy="103.4" r="1.3" fill="none" stroke="#1a1a1a" stroke-width=".23"/>
<circle cx="191.7" cy="113.6" r="1.3" fill="#fff"/>
<circle cx="191.7" cy="113.6" r="1.3" fill="none" stroke="#1a1a1a" stroke-width=".23"/>
<circle cx="204.4" cy="174.7" r="1.3" fill="#fff"/>
<circle cx="204.4" cy="174.7" r="1.3" fill="none" stroke="#1a1a1a" stroke-width=".23"/>
<circle cx="204.4" cy="164.5" r="1.3" fill="#fff"/>
<circle cx="204.4" cy="164.5" r="1.3" fill="none" stroke="#1a1a1a" stroke-width=".23"/>
<circle cx="204.4" cy="154.3" r="1.3" fill="#fff"/>
<circle cx="204.4" cy="154.3" r="1.3" fill="none" stroke="#1a1a1a" stroke-width=".23"/>
<circle cx="196.8" cy="159.4" r="1.3" fill="#fff"/>
<circle cx="196.8" cy="159.4" r="1.3" fill="none" stroke="#1a1a1a" stroke-width=".23"/>
<circle cx="196.8" cy="169.6" r="1.3" fill="#fff"/>
<circle cx="196.8" cy="169.6" r="1.3" fill="none" stroke="#1a1a1a" stroke-width=".23"/>
<circle cx="191.7" cy="159.4" r="1.3" fill="#fff"/>
<circle cx="191.7" cy="159.4" r="1.3" fill="none" stroke="#1a1a1a" stroke-width=".23"/>
<circle cx="191.7" cy="169.6" r="1.3" fill="#fff"/>
<circle cx="191.7" cy="169.6" r="1.3" fill="none" stroke="#1a1a1a" stroke-width=".23"/>
<circle cx="246" cy="151.4" r="1.4" fill="#fff"/>
<circle cx="246" cy="151.4" r="1.4" fill="none" stroke="#1a1a1a" stroke-width=".23"/>
<circle cx="246" cy="161.6" r="1.4" fill="#fff"/>
<circle cx="246" cy="161.6" r="1.4" fill="none" stroke="#1a1a1a" stroke-width=".23"/>
<circle cx="246" cy="171.7" r="1.4" fill="#fff"/>
<circle cx="246" cy="171.7" r="1.4" fill="none" stroke="#1a1a1a" stroke-width=".23"/>
<circle cx="246" cy="181.9" r="1.4" fill="#fff"/>
<circle cx="246" cy="181.9" r="1.4" fill="none" stroke="#1a1a1a" stroke-width=".23"/>
<circle cx="246" cy="141.3" r="1.4" fill="#fff"/>
<circle cx="246" cy="141.3" r="1.4" fill="none" stroke="#1a1a1a" stroke-width=".23"/>
<circle cx="246" cy="131.1" r="1.4" fill="#fff"/>
<circle cx="246" cy="131.1" r="1.4" fill="none" stroke="#1a1a1a" stroke-width=".23"/>
<circle cx="168" cy="72.5" r="3.2" fill="#fff"/>
<circle cx="168" cy="72.5" r="3.2" fill="none" stroke="#1a1a1a" stroke-width=".23"/>
<circle cx="252" cy="72.5" r="3.2" fill="#fff"/>
<circle cx="252" cy="72.5" r="3.2" fill="none" stroke="#1a1a1a" stroke-width=".23"/>
<circle cx="252" cy="200.5" r="3.2" fill="#fff"/>
<circle cx="252" cy="200.5" r="3.2" fill="none" stroke="#1a1a1a" stroke-width=".23"/>
<circle cx="168" cy="200.5" r="3.2" fill="#fff"/>
<circle cx="168" cy="200.5" r="3.2" fill="none" stroke="#1a1a1a" stroke-width=".23"/>
<path d="M16 230h200v51h-200z" fill="none" stroke="#1a1a1a" stroke-width=".25"/>
<path d="M16 230h200v6h-200z" fill="#e8eef5"/>
<path d="M16 230h200v6h-200z" fill="none" stroke="#1a1a1a" stroke-width=".25"/>
<text font-size="5.6" fill="#1a1a1a" x="366.7" y="270">KC-01-1832</text>
<text font-size="5" fill="#1a1a1a" x="288.2" y="285.2">D</text>
<text font-size="4.2" fill="#1a1a1a" x="377.9" y="285.2">3 / 6</text>
<text font-size="4" fill="#1a1a1a" x="283.6" y="265.5">Joystick Module</text>
<g font-size="3.4" fill="#1a1a1a">
<text x="20" y="22">COPPER LAYER 1 OF 4 · TOP LAYER (TOP VIEW, LOOKING DOWN THROUGH THE BOARD)</text>
<text x="307.5" y="285.2">V2.1</text>
<text x="330.4" y="285.2">2026-11-25</text>
</g>
<g font-size="3.2" fill="#1a1a1a">
<text x="283.6" y="254.2">PCB Fabrication Drawing</text>
<text x="355.6" y="254.2">RELEASED</text>
</g>
<text font-size="3" fill="#1a1a1a" x="283.6" y="272.5">Kerbal Controller Mk1 · Main enclosure</text>
<g font-size="2.8" fill="#1a1a1a">
<text x="34.2" y="8.6">1</text>
<text x="84.2" y="8.6">2</text>
<text x="134.2" y="8.6">3</text>
<text x="184.2" y="8.6">4</text>
<text x="234.2" y="8.6">5</text>
<text x="284.2" y="8.6">6</text>
<text x="334.2" y="8.6">7</text>
<text x="384.2" y="8.6">8</text>
<text x="317.4" y="14.3">REVISIONS</text>
<text x="6.6" y="34.1">A</text>
<text x="411.6" y="34.1">A</text>
<text x="6.6" y="80.2">B</text>
<text x="411.6" y="80.2">B</text>
<text x="6.5" y="126.4">C</text>
<text x="411.5" y="126.4">C</text>
<text x="6.5" y="172.6">D</text>
<text x="411.5" y="172.6">D</text>
<text x="6.6" y="218.7">E</text>
<text x="411.6" y="218.7">E</text>
<text x="221.6" y="244.2">KCMk1</text>
<text x="245.6" y="244.2">A3</text>
<text x="259.6" y="244.2">2:1 · mm</text>
<text x="287.6" y="244.2">J. Rostoker</text>
<text x="349.6" y="244.2">J. Kerman</text>
<text x="6.6" y="264.9">F</text>
<text x="411.6" y="264.9">F</text>
<text x="34.2" y="290.6">1</text>
<text x="84.2" y="290.6">2</text>
<text x="134.2" y="290.6">3</text>
<text x="184.2" y="290.6">4</text>
<text x="234.2" y="290.6">5</text>
<text x="284.2" y="290.6">6</text>
<text x="334.2" y="290.6">7</text>
<text x="384.2" y="290.6">8</text>
</g>
<text font-size="2.6" fill="#1a1a1a" x="18" y="234.2">LAYER NOTES</text>
<g font-size="2.5" fill="#1a1a1a">
<text x="18" y="240.5">1. Layer 1 of 4, Top Layer, 1 oz copper: Switches, signals, GND pour.</text>
<text x="18" y="244.7">2. Switch side: only the twelve PB26 switches mount here.</text>
<text x="333.9" y="244.2">2026-11-25</text>
<text x="395.9" y="244.2">2026-11-25</text>
<text x="18" y="248.9">3. Drilled holes are drawn white over the copper, from the drill files: all 110 holes are plated (solid outline).</text>
</g>
<g font-size="2.4" fill="#1a1a1a">
<text x="245.2" y="24.9">A</text>
<text x="253.5" y="24.9">Initial release (V2.0 drawings)</text>
<text x="356.9" y="24.9">2026-06-14</text>
<text x="388.5" y="24.9">J. Kerman</text>
<text x="245.1" y="35.9">C</text>
<text x="245.2" y="30.4">B</text>
<text x="253.5" y="30.4">Board V2.1: PCA9306 VREF2/EN pull-up, BUTTON_JOY pull-down R13</text>
<text x="253.5" y="35.9">Stick part in the notes corrected to JH-DX400B-R4</text>
<text x="357" y="30.4">2026-11-25</text>
<text x="357" y="35.9">2026-11-25</text>
<text x="388.5" y="30.4">J. Kerman</text>
<text x="388.5" y="35.9">J. Kerman</text>
<text x="245.1" y="41.4">D</text>
<text x="253.5" y="41.4">Stick part in the notes corrected to JH-D400X-R4</text>
<text x="357" y="41.4">2026-11-26</text>
<text x="388.5" y="41.4">J. Kerman</text>
<text x="247.1" y="233">KC-01-1830 ASSY</text>
<text x="281.7" y="233">KC-01-1831 SCH</text>
<text x="315.3" y="233">KC-01-1832 PWB</text>
<text x="349.5" y="233">KC-01-1833 BOM</text>
<text x="382.3" y="233">KC-01-1834 PLACE</text>
</g>
<text font-size="2.3" fill="#6b6b6b" x="28" y="27">Scale 2:1 at A3. Layer 1 copper is shown in this colour; clearances, anti-pads and gaps are white. Switches, signals, GND pour.</text>
<g font-size="2.1" fill="#1a1a1a">
<text x="243.8" y="19.6">REV</text>
<text x="292.8" y="19.6">DESCRIPTION</text>
<text x="360.2" y="19.6">DATE</text>
<text x="388.1" y="19.6">APPROVED</text>
</g>
<g font-size="2" fill="#1a1a1a">
<text x="225.2" y="233">DRAWING</text>
<text x="225.1" y="235.6">PACKAGE</text>
</g>
<g font-size="1.9" fill="#6b6b6b">
<text x="221.2" y="239.6">Project</text>
<text x="245.2" y="239.6">Size</text>
<text x="259.2" y="239.6">Scale / Units</text>
<text x="287.2" y="239.6">Created by</text>
<text x="349.2" y="239.6">Approved by</text>
<text x="283.2" y="248.6">Document type</text>
<text x="355.2" y="248.6">Document status</text>
<text x="283.2" y="258.6">Title</text>
<text x="355.2" y="258.6">DWG No.</text>
<text x="283.2" y="278.6">Rev.</text>
<text x="299.2" y="278.6">Board version</text>
<text x="325.2" y="278.6">Date of issue</text>
<text x="355.2" y="278.6">Sheet</text>
</g>
<g font-size="1.7" fill="#6b6b6b">
<text x="248" y="235.7">CCAAssembly Drawing</text>
<text x="287" y="235.7">Schematic</text>
<text x="315.5" y="235.7">PCB Fabrication Drawing</text>
<text x="353.2" y="235.7">Bill of Materials</text>
<text x="381.7" y="235.7">Assembly Placement Drawing</text>
</g>
</svg>
